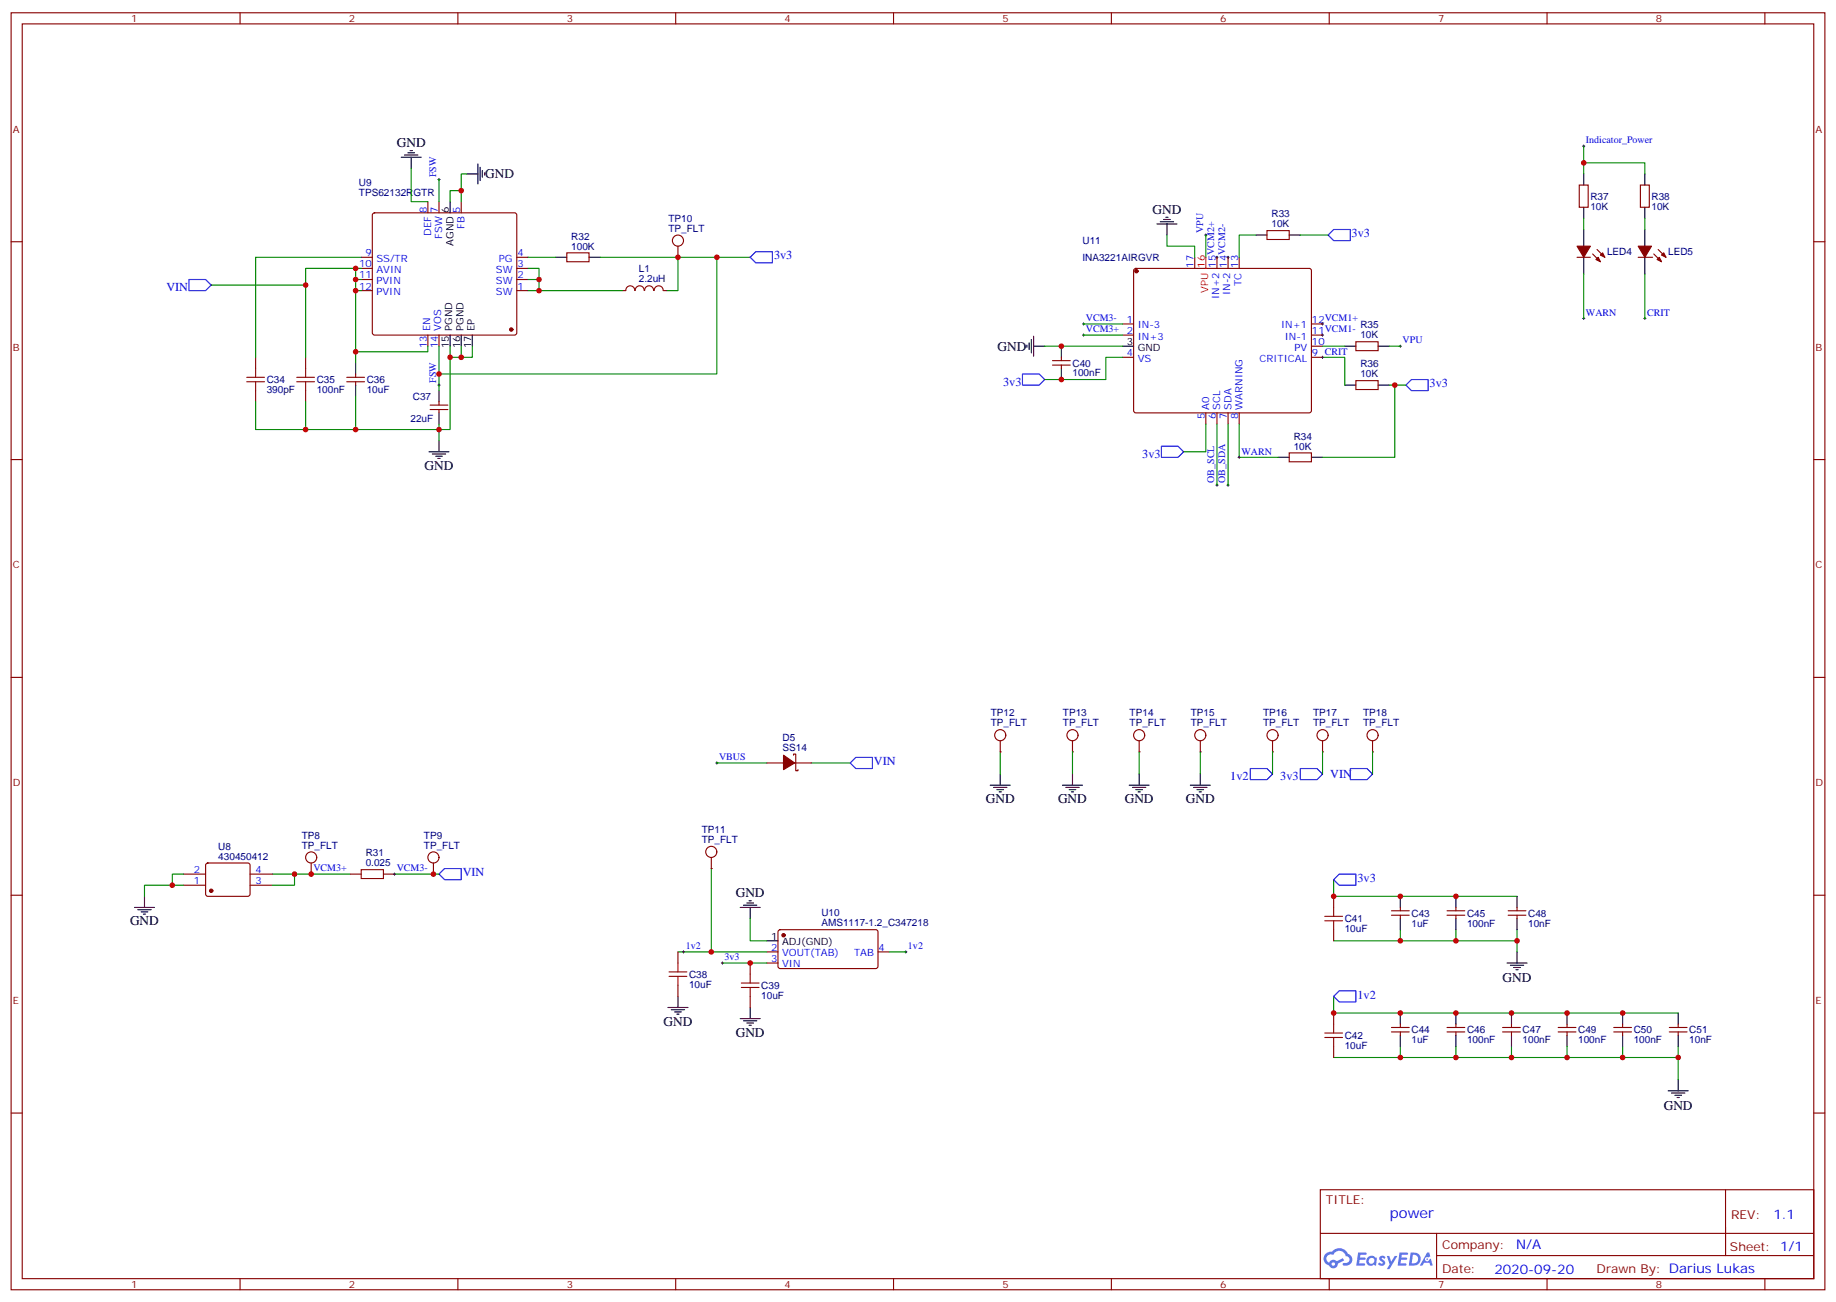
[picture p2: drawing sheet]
<svg xmlns="http://www.w3.org/2000/svg" width="583mm" height="413mm" viewBox="0 0 583 413" stroke-linecap="round" stroke-linejoin="round" font-family="sans-serif">
<g fill="none" stroke="#870000" stroke-width=".35">
<path d="M3.5 4.1h575.8v405.3h-575.8zM7.1 7.6h568.6v398.3h-568.6zM76.2 4.1v3.5M145.3 4.1v3.5M214.5 4.1v3.5M283.6 4.1v3.5M352.8 4.1v3.5M421.9 4.1v3.5M491.1 4.1v3.5M560.2 4.1v3.5M3.5 76.7h3.6M575.7 76.7h3.6"/>
<path d="M3.5 145.9h3.6M575.7 145.9h3.6M3.5 215h3.6M575.7 215h3.6M3.5 284.2h3.6M575.7 284.2h3.6M3.5 353.3h3.6M575.7 353.3h3.6M419.1 377.6h156.6v28.3h-156.6zM547.7 377.7v20.9M419.1 391.5h156.5M456 398.6h119.6"/>
<path d="M456 391.5v14.1M76.2 405.9v3.5M145.3 405.9v3.5M214.5 405.9v3.5M283.6 405.9v3.5M352.8 405.9v3.5M421.9 405.9v3.5M491.1 405.9v3.5M560.2 405.9v3.5"/>
</g>
<g fill="#5487ff">
<path d="M438.1 398.8a1.22 1.22 0 0 1 1.7 .3l-.4 .6a.47 .47 0 0 0-.3-.4 .47 .47 0 0 0-.5 .1l.1 .3a1.14 1.14 0 0 1 .8 1.7 1.14 1.14 0 0 1-1.9 0l-.2-.2 .5-.5 .7 .4a.29 .29 0 0 0 .3-.2 .29 .29 0 0 0-.2-.4 1.04 1.04 0 0 1-.6-1.7z"/>
<path d="M431.1 397.6h2.3l.4 .2-.2 .5h-1.8l-.1 .9h1.5l.3 .3-.3 .4h-1.6l-.2 1.1 1.7 .1 .2 .3-.2 .3h-2.6z"/>
<path d="M444.2 397.6l2.7 .2-.1 .5h-1.8l-.2 .9h1.6l.3 .3-.4 .4h-1.6l-.1 1.1 1.7 .1 .2 .3-.2 .3h-2.7z"/>
<path d="M453 397.6h.7l.3 1.2-.6 .3a.69 .69 0 0 0-1 .3 .69 .69 0 0 0 .4 1 .69 .69 0 0 0 .9-.6l.5-.3 .6 2.2h-.8l-.3-.9h-1.7l-.5 .9h-.8z"/>
<path d="M440.2 398.7h.8l.6 1.8 1.1-1.8h.9l-2.6 4.2h-.8l.9-1.6z"/>
<path d="M447.8 397.6l-.6 4.1h1.3a2.11 2.11 0 0 0 2.5-2.1 2.11 2.11 0 0 0-2.5-2zM448.5 398.3a1.43 1.43 0 0 1 1.6 1.6 1.43 1.43 0 0 1-2 1.1z"/>
<path d="M434.1 399.2a1.54 1.54 0 0 0-.1 2.1 1.54 1.54 0 0 0 2.1 .2l.7 .2 .3-2.3-.6-.3a1.49 1.49 0 0 0-2.4 .1zM434.3 400.2a.95 .95 0 0 1 1.9 0 .95 .95 0 0 1-1.9 0z"/>
<path d="M420.8 398a2.18 2.18 0 0 0 1.1 3.7 1.44 1.44 0 0 0 1.6 .9 1.44 1.44 0 0 0 1.2-1.5l2-1-.5-.7-1.9 .9a1.47 1.47 0 0 0-2.4 .5 1.39 1.39 0 0 1-.7-2 1.39 1.39 0 0 1 2-.4 2.12 2.12 0 0 1 2.2-1.3 2.12 2.12 0 0 1 1.9 1.6 1.14 1.14 0 0 1 1 1.5 1.14 1.14 0 0 1-1.6 .7 .43 .43 0 0 0-.5 .3 .43 .43 0 0 0 .4 .5 1.98 1.98 0 0 0 2.5-1.2 1.98 1.98 0 0 0-1.2-2.5 3.1 3.1 0 0 0-5.3-.7l-.9 .1zM422.7 401.3a.55 .55 0 0 1 1.1 0 .55 .55 0 0 1-1.1 0z"/>
<circle cx="453" cy="399.7" r=".26"/>
</g>
<g fill="none" stroke="#008700" stroke-width=".35">
<path d="M130.5 53.4v10.6h5.3M139.3 57v7M148.2 55.2h-1.8v8.8M502.7 51.7h19.4v3.5M502.7 46.4v8.8M146.4 60.5h-3.5v3.5M382.8 74.6v7.1M398.6 74.6h-5.3v7.1M412.7 74.6h8.9M502.7 69.3v3.5M522.1 69.3v3.5M67 90.5h30"/>
<path d="M112.9 85.2h-15.9v28.2M112.9 88.7h1.8M114.7 92.3h-1.8v19.4h22.9v-1.8M114.7 85.2h-1.8v7.1M114.7 81.7h-33.6v31.7M167.6 88.7h3.5v3.6M167.6 85.2h3.5v3.5M167.6 81.7h8.8M167.6 92.3h30M190.5 81.7h24.7v10.6h-3.5M215.2 81.7h22.9M502.7 87v14.1"/>
<path d="M522.1 87v14.1M112.9 111.7v3.5M139.3 109.9v12.3M142.9 109.9v26.4h-30v-10.5M146.4 109.9v3.5h-3.5M149.9 109.9v3.5h-3.5M331.6 109.9h24.7M344 106.4h12.3M344 102.8h12.3M356.3 113.4h-5.3v7.1h-19.4M419.8 113.4h7.1v8.8M419.8 109.9h7.1"/>
<path d="M441 109.9h3.5M81.1 127.5v8.8h15.9M97 127.5v8.8h15.9M139.3 134.6v5.3M382.8 134.6v8.8h-7.1M386.3 134.6v19.4M389.8 134.6v19.4M393.3 134.6v10.6h12.4M441 122.2h5.3M442.7 122.2v23h-22.9M317.5 238.7v7M227.5 242.2h15.9"/>
<path d="M257.5 242.2h12.4M86.4 277.5h24.7M125.2 277.5h14.1M225.8 275.7v26.5M423.3 279.2v5.3h58.2M238.1 291.6v7h5.3M423.3 298.6h58.2v3.6M444.5 295.1v3.5M462.1 295.1v3.5M481.5 295.1v3.5M215.2 302.2h28.2M229.3 305.7h14.1"/>
<path d="M282.2 302.2h5.3M423.3 316.3v5.3h109.4M423.3 335.7h109.4v7M444.5 332.1v3.6M462.1 332.1v3.6M479.8 332.1v3.6M497.4 332.1v3.6M515.1 332.1v3.6M532.7 332.1v3.6"/>
</g>
<g fill="none" stroke="#000" stroke-width=".32">
<path d="M139 57h.7M139.3 56.6v.7M502.4 46.4h.7M502.7 46v.7M382.4 74.6h.7M382.8 74.3v.7M385.9 81.7h.7M386.3 81.3v.7M389.5 81.7h.7M389.8 81.3v.7M343.6 106.4h.7M343.6 102.8h.7"/>
<path d="M344 102.5v.7M344 106v.7M419.5 106.4h.7M419.5 102.8h.7M419.5 113.4h.7M419.8 102.5v.7M419.8 106v.7M419.8 113.1v.7M444.1 109.9h.8M444.5 109.5v.7M502.4 101.1h.7M502.7 100.7v.7"/>
<path d="M521.8 101.1h.7M522.1 100.7v.7M139 122.2h.7M139.3 121.9v.7M385.9 154h.7M386.3 153.6v.7M389.5 154h.7M389.8 153.6v.7M393 145.2h.7M393.3 144.8v.7M227.2 242.2h.7M227.5 241.8v.7"/>
<path d="M98.4 277.5h.7M98.8 277.1v.7M124.9 277.5h.7M125.2 277.1v.7M216.6 302.2h.7M217 301.8v.7M229 305.7h.7M229.3 305.3v.7M287.2 302.2h.7M287.5 301.8v.7"/>
</g>
<g fill="none" stroke="#870000" stroke-width=".35">
<path d="M501.3 58.7h2.8v7.1h-2.8zM520.7 58.7h2.8v7.1h-2.8zM118.4 67.8l.5-.2h44.4l.5 .2 .2 .5v37.4l-.2 .5-.5 .2h-44.4l-.5-.3-.2-.4v-37.4zM135.8 64v3.6M139.3 64v3.6M146.4 64v3.6M402.2 73.2h7v2.8h-7zM506.9 79.2l2.5 2.5M526.3 79.2l2.5 2.5M114.7 92.3h3.5M114.7 88.7h3.5M114.7 85.2h3.5"/>
<path d="M114.7 81.7h3.5M164 92.3h3.6M164 88.7h3.6M164 85.2h3.6M164 81.7h3.6M179.9 80.3h7.1v2.8h-7.1zM197.6 92.3h1M198.7 92.2a1.41 1.41 0 0 1 1.4-1.5 1.41 1.41 0 0 1 1.4 1.5M201.6 92.2a1.41 1.41 0 0 1 1.5-1.5 1.41 1.41 0 0 1 1.4 1.5M204.6 92.2a1.41 1.41 0 0 1 1.4-1.5 1.41 1.41 0 0 1 1.4 1.5M207.7 92.2a1.41 1.41 0 0 1 1.4-1.5 1.41 1.41 0 0 1 1.4 1.5M210.6 92.3h1.1"/>
<path d="M360.1 85.4l.4-.2h55.1l.5 .2 .2 .5v44.5l-.3 .5-.4 .2h-55.1l-.5-.3-.2-.4v-44.5zM379.2 81.7v3.5M386.3 81.7v3.5M389.8 81.7v3.5M393.3 81.7v3.5M500.6 81.7h4.2M505.5 80.6l2.5 2.5M520 81.7h4.6M524.9 80.6l2.5 2.5M81.1 113.4v3.5M97 113.4v3.5M110.1 119.8h5.6"/>
<path d="M112.9 118.7v1.1M135.8 106.4v3.5M139.3 106.4v3.5M334.1 115.9h5.6M334.1 114.5h5.6M336.9 113.4v1.1M336.9 115.9v1M356.3 102.8h3.5M356.3 106.4h3.5M356.3 113.4h3.5M416.3 102.8h3.5M416.3 106.4h3.5"/>
<path d="M416.3 113.4h3.5M416.3 109.9h3.5M430.4 108.5h7v2.8h-7zM81.1 124v3.5M97 124v3.5M110.1 121.2h5.6M112.9 121.2v1M136.5 130h5.7M136.5 128.6h5.7M139.3 127.5v1.1M139.3 130v1.1M382.8 131.1v3.5"/>
<path d="M386.3 131.1v3.5M389.8 131.1v3.5M393.3 131.1v3.5M430.4 120.8h7v2.8h-7zM409.2 143.8h7.1v2.8h-7.1zM251.9 239.7v-.3h.7v5.3h.7v-.4M243.4 242.2h5.3M252.2 242.2h5.3M111.1 277.5h3.6M121.7 277.5h3.5M247.2 295.3l.4-.2 30.7 .1 .4 .6-.1 11.2-.6 .4h-30.6l-.5-.7v-10.9zM423.3 284.5v3.5"/>
<path d="M423.3 295.1v3.5M441.7 290.5h5.6M441.7 289.1h5.6M444.5 288v1.1M444.5 290.5v1.1M459.3 290.5h5.7M459.3 289.1h5.7M462.1 288v1.1M462.1 290.5v1.1M478.7 290.5h5.7M478.7 289.1h5.7M481.5 288v1.1"/>
<path d="M481.5 290.5v1.1M215.2 302.2v3.5M215.2 312.7v3.6M238.1 305.7v3.5M238.1 316.3v3.5M243.4 302.2h3.5M243.4 305.7h3.5M278.7 302.2h3.5M423.3 321.6v3.5M423.3 332.1v3.6M441.7 327.6h5.6M441.7 326.1h5.6"/>
<path d="M444.5 325.1v1M444.5 327.6v1M459.3 327.6h5.7M459.3 326.1h5.7M462.1 325.1v1M462.1 327.6v1M477 327.6h5.6M477 326.1h5.6M479.8 325.1v1M479.8 327.6v1M494.6 327.6h5.6M494.6 326.1h5.6"/>
<path d="M497.4 325.1v1M497.4 327.6v1M512.2 327.6h5.7M512.2 326.1h5.7M515.1 325.1v1M515.1 327.6v1M529.9 327.6h5.6M529.9 326.1h5.6M532.7 325.1v1M532.7 327.6v1"/>
</g>
<g fill="#870000" stroke="#870000" stroke-width=".35">
<path d="M248.7 239.7l3.5 2.5-3.5 2.1z"/>
<path d="M520 78.1h4.2l-2.1 3.6z"/>
<path d="M526.7 81.7l.7 1.4-1.4-.7z"/>
<path d="M527.4 81l.7-.7 .7 1.4z"/>
<path d="M500.6 78.1h4.2l-2.1 3.6z"/>
<path d="M506.6 82.4l.7-.7 .7 1.4z"/>
<path d="M508 81l.7-.7 .7 1.4z"/>
<circle cx="248.7" cy="296.9" r=".53"/>
<circle cx="162.3" cy="104.6" r=".53"/>
<circle cx="360.7" cy="86.1" r=".53"/>
</g>
<g fill="none" stroke="#000" stroke-width=".35">
<path d="M127.4 49.9h6.3M128.4 49.2h4.2M129.5 48.5h2.1M130.2 47.8h.7M130.5 49.9v3.5M148.2 55.2h3.5M151.7 52v6.4M152.4 53.1v4.2M153.1 54.2v2.1M153.8 54.9v.7M502.7 55.2v3.5M522.1 55.2v3.5"/>
<path d="M142.9 64v3.6M398.6 74.6h3.6M409.2 74.6h3.5M502.7 65.8v3.5M502.7 72.8v5.3M522.1 65.8v3.5M522.1 72.8v5.3M176.4 81.7h3.5M187 81.7h3.5M502.7 81.7v5.3M522.1 81.7v5.3M112.9 115.2v3.5"/>
<path d="M142.9 106.4v3.5M146.4 106.4v3.5M149.9 106.4v3.5M326 109.5v.7M326.7 108.8v2.1M327.4 107.8v4.2M328.1 109.9h3.5M328.1 106.7v6.4M336.9 109.9v3.5M336.9 116.9v3.6M356.3 109.9h3.5M426.9 109.9h3.5"/>
<path d="M437.4 109.9h3.6M112.9 122.2v3.6M139.3 124v3.5M139.3 131.1v3.5M139.3 139.9v3.5M426.9 122.2h3.5M437.4 122.2h3.6M136.2 143.4h6.3M137.2 144.1h4.3M138.3 144.8h2.1M139 145.5h.7M405.7 145.2h3.5"/>
<path d="M416.3 145.2h3.5M314.3 249.2h6.4M315.4 249.9h4.2M316.4 250.6h2.2M317.1 251.4h.8M317.5 245.7v3.5M234.9 288h6.4M236 287.3h4.2M237.1 286.6h2.1M237.8 285.9h.7M238.1 288v3.6M243.4 298.6h3.5"/>
<path d="M444.5 284.5v3.5M444.5 291.6v3.5M462.1 284.5v3.5M462.1 291.6v3.5M481.5 284.5v3.5M481.5 291.6v3.5M212 319.8h6.4M215.2 316.3v3.5M238.1 319.8v3.5M478.4 305.7h6.3M479.4 306.4h4.3M480.5 307.1h2.1"/>
<path d="M481.2 307.8h.7M481.5 302.2v3.5M213.1 320.5h4.2M214.1 321.2h2.2M214.8 321.9h.7M234.9 323.3h6.4M236 324h4.2M237.1 324.7h2.1M237.8 325.4h.7M444.5 321.6v3.5M444.5 328.6v3.5M462.1 321.6v3.5"/>
<path d="M462.1 328.6v3.5M479.8 321.6v3.5M479.8 328.6v3.5M497.4 321.6v3.5M497.4 328.6v3.5M515.1 321.6v3.5M515.1 328.6v3.5M532.7 321.6v3.5M532.7 328.6v3.5M529.5 346.3h6.4M530.6 347h4.2M531.6 347.7h2.2"/>
<path d="M532.3 348.4h.7M532.7 342.7v3.6"/>
</g>
<g fill="none" stroke="#a10000" stroke-width=".35">
<path d="M78.3 119.8h5.7M81.1 116.9v2.9M94.2 119.8h5.6M97 116.9v2.9M78.3 121.2h5.7M81.1 121.2v2.8M94.2 121.2h5.6M97 121.2v2.8M114.7 276h7v2.9h-7zM420.5 292.3h5.7M420.5 290.9h5.7M423.3 288v2.9"/>
<path d="M423.3 292.3v2.8M212.4 309.9h5.6M212.4 308.5h5.6M215.2 305.7v2.8M215.2 309.9v2.8M235.3 313.4h5.6M235.3 312h5.6M238.1 309.2v2.8M238.1 313.4v2.9M420.5 329.3h5.7M420.5 327.9h5.7M423.3 325.1v2.8"/>
<path d="M423.3 329.3v2.8"/>
</g>
<path d="M421.6 74.6l1.7-1.8h5.3v3.6h-5.3zM60 88.7h5.3l1.7 1.8-1.7 1.8h-5.3zM238.1 81.7l1.8-1.8h5.3v3.5h-5.3zM324.6 118.7h5.2l1.8 1.8-1.8 1.7h-5.2zM446.3 122.2l1.7-1.7h5.3v3.5h-5.3zM368.7 141.6h5.2l1.8 1.8-1.8 1.8h-5.2zM269.9 242.2l1.7-1.8h5.3v3.5h-5.3zM139.3 277.5l1.8-1.8h5.3v3.5h-5.3z" fill="none" stroke="#00f" stroke-width=".35"/>
<path d="M382.8 81.7v3.5" fill="none" stroke="#f00" stroke-width=".35"/>
<circle cx="215.2" cy="81.7" r=".18" fill="#870000"/>
<g fill="none" stroke="#870000" stroke-width=".35">
<path d="M215.2 78.1v3.6"/>
<circle cx="215.2" cy="76.4" r="1.76"/>
</g>
<circle cx="317.5" cy="238.7" r=".18" fill="#870000"/>
<g fill="none" stroke="#870000" stroke-width=".35">
<path d="M317.5 235.1v3.6"/>
<circle cx="317.5" cy="233.4" r="1.76"/>
</g>
<circle cx="340.4" cy="238.7" r=".18" fill="#870000"/>
<g fill="none" stroke="#870000" stroke-width=".35">
<path d="M340.4 235.1v3.6"/>
<circle cx="340.4" cy="233.4" r="1.76"/>
</g>
<path d="M340.4 238.7v7" fill="none" stroke="#008700" stroke-width=".35"/>
<path d="M337.3 249.2h6.3M338.3 249.9h4.2M339.4 250.6h2.1M340.1 251.4h.7M340.4 245.7v3.5" fill="none" stroke="#000" stroke-width=".35"/>
<circle cx="361.6" cy="238.7" r=".18" fill="#870000"/>
<g fill="none" stroke="#870000" stroke-width=".35">
<path d="M361.6 235.1v3.6"/>
<circle cx="361.6" cy="233.4" r="1.76"/>
</g>
<path d="M361.6 238.7v7" fill="none" stroke="#008700" stroke-width=".35"/>
<path d="M358.4 249.2h6.4M359.5 249.9h4.2M360.5 250.6h2.2M361.2 251.4h.7M361.6 245.7v3.5" fill="none" stroke="#000" stroke-width=".35"/>
<circle cx="381" cy="238.7" r=".18" fill="#870000"/>
<g fill="none" stroke="#870000" stroke-width=".35">
<path d="M381 235.1v3.6"/>
<circle cx="381" cy="233.4" r="1.76"/>
</g>
<path d="M381 238.7v7" fill="none" stroke="#008700" stroke-width=".35"/>
<path d="M377.8 249.2h6.4M378.9 249.9h4.2M379.9 250.6h2.2M380.6 251.4h.8M381 245.7v3.5" fill="none" stroke="#000" stroke-width=".35"/>
<circle cx="225.8" cy="275.7" r=".18" fill="#870000"/>
<g fill="none" stroke="#870000" stroke-width=".35">
<path d="M225.8 272.2v3.5"/>
<circle cx="225.8" cy="270.4" r="1.76"/>
</g>
<circle cx="137.6" cy="277.5" r=".18" fill="#870000"/>
<g fill="none" stroke="#870000" stroke-width=".35">
<path d="M137.6 273.9v3.6"/>
<circle cx="137.6" cy="272.2" r="1.76"/>
</g>
<circle cx="98.8" cy="277.5" r=".18" fill="#870000"/>
<g fill="none" stroke="#870000" stroke-width=".35">
<path d="M98.8 273.9v3.6"/>
<circle cx="98.8" cy="272.2" r="1.76"/>
</g>
<path d="M367.2 71.1h6.4M368.3 70.4h4.2M369.4 69.7h2.1M370.1 69h.7M370.4 71.1v3.5" fill="none" stroke="#000" stroke-width=".35"/>
<path d="M370.4 74.6v3.5h8.8v3.6M227.5 81.7v37h-88.2M139.3 122.2v1.8" fill="none" stroke="#008700" stroke-width=".35"/>
<circle cx="403.9" cy="238.7" r=".18" fill="#870000"/>
<g fill="none" stroke="#870000" stroke-width=".35">
<path d="M403.9 235.1v3.6"/>
<circle cx="403.9" cy="233.4" r="1.76"/>
</g>
<circle cx="419.8" cy="238.7" r=".18" fill="#870000"/>
<g fill="none" stroke="#870000" stroke-width=".35">
<path d="M419.8 235.1v3.6"/>
<circle cx="419.8" cy="233.4" r="1.76"/>
</g>
<circle cx="435.7" cy="238.7" r=".18" fill="#870000"/>
<g fill="none" stroke="#870000" stroke-width=".35">
<path d="M435.7 235.1v3.6M58.2 277.5h7.1M65.5 274.1l.5-.2h12.7l.5 .2 .2 .5-.1 9.5-.6 .4-13-.1-.4-.6v-9.2zM79.4 277.5h7M58.2 281h7.1M79.4 281h7"/>
<circle cx="435.7" cy="233.4" r="1.76"/>
</g>
<path d="M396.9 243.9h5.3l1.7 1.8-1.7 1.8h-5.3zM412.7 243.9h5.3l1.8 1.8-1.8 1.8h-5.3zM428.6 243.9h5.3l1.8 1.8-1.8 1.8h-5.3zM423.3 279.2l1.8-1.7h5.3v3.5h-5.3zM423.3 316.3l1.8-1.8h5.3v3.5h-5.3z" fill="none" stroke="#00f" stroke-width=".35"/>
<path d="M403.9 238.7v7M419.8 238.7v7M435.7 238.7v7M58.2 277.5h-3.5v3.5M93.5 277.5v3.5h-7.1M58.2 281h-12.3v3.5" fill="none" stroke="#008700" stroke-width=".35"/>
<circle cx="67" cy="282.8" r=".53" fill="#870000" stroke="#870000" stroke-width=".35"/>
<path d="M42.7 288h6.3M43.7 288.7h4.3M44.8 289.5h2.1M45.5 290.2h.7M45.9 284.5v3.5" fill="none" stroke="#000" stroke-width=".35"/>
<g fill="#c00">
<circle cx="225.8" cy="302.2" r=".88"/>
<circle cx="238.1" cy="305.7" r=".88"/>
<circle cx="462.1" cy="284.5" r=".88"/>
<circle cx="444.5" cy="284.5" r=".88"/>
<circle cx="423.3" cy="284.5" r=".88"/>
<circle cx="444.5" cy="298.6" r=".88"/>
<circle cx="462.1" cy="298.6" r=".88"/>
<circle cx="481.5" cy="298.6" r=".88"/>
<circle cx="444.5" cy="335.7" r=".88"/>
<circle cx="462.1" cy="335.7" r=".88"/>
<circle cx="479.8" cy="335.7" r=".88"/>
<circle cx="497.4" cy="335.7" r=".88"/>
<circle cx="515.1" cy="335.7" r=".88"/>
<circle cx="532.7" cy="335.7" r=".88"/>
<circle cx="515.1" cy="321.6" r=".88"/>
<circle cx="497.4" cy="321.6" r=".88"/>
<circle cx="479.8" cy="321.6" r=".88"/>
<circle cx="462.1" cy="321.6" r=".88"/>
<circle cx="444.5" cy="321.6" r=".88"/>
<circle cx="423.3" cy="321.6" r=".88"/>
<circle cx="215.2" cy="81.7" r=".88"/>
<circle cx="171.1" cy="92.3" r=".88"/>
<circle cx="171.1" cy="88.7" r=".88"/>
<circle cx="139.3" cy="136.3" r=".88"/>
<circle cx="142.9" cy="113.4" r=".88"/>
<circle cx="146.4" cy="113.4" r=".88"/>
<circle cx="112.9" cy="111.7" r=".88"/>
<circle cx="112.9" cy="92.3" r=".88"/>
<circle cx="112.9" cy="88.7" r=".88"/>
<circle cx="112.9" cy="85.2" r=".88"/>
<circle cx="112.9" cy="136.3" r=".88"/>
<circle cx="97" cy="136.3" r=".88"/>
<circle cx="146.4" cy="60.5" r=".88"/>
<circle cx="97" cy="90.5" r=".88"/>
<circle cx="442.7" cy="122.2" r=".88"/>
<circle cx="336.9" cy="120.5" r=".88"/>
<circle cx="336.9" cy="109.9" r=".88"/>
<circle cx="502.7" cy="51.7" r=".88"/>
<circle cx="137.6" cy="277.5" r=".88"/>
<circle cx="98.8" cy="277.5" r=".88"/>
<circle cx="227.5" cy="81.7" r=".88"/>
<circle cx="139.3" cy="118.7" r=".88"/>
<circle cx="93.5" cy="277.5" r=".88"/>
<circle cx="54.7" cy="281" r=".88"/>
</g>
<text font-size="4.6" fill="#00f" x="441.2" y="386.7">power</text>
<g font-size="4.2">
<text x="125.9" y="46.7">GND</text>
<text x="154" y="56.6">GND</text>
<text x="365.8" y="67.9">GND</text>
<text x="316.6" y="111.3">GND</text>
<text x="134.8" y="149">GND</text>
<text x="312.9" y="254.9">GND</text>
<text x="335.8" y="254.9">GND</text>
<text x="357" y="254.9">GND</text>
<text x="376.4" y="254.9">GND</text>
<text x="233.5" y="284.8">GND</text>
<text x="41.3" y="293.7">GND</text>
<text x="477" y="311.7">GND</text>
<text x="210.6" y="325.8">GND</text>
<text x="233.5" y="329.3">GND</text>
<text x="528.1" y="352.3">GND</text>
</g>
<g font-size="4.2" fill="#00f">
<text x="562.9" y="386.9">1.1</text>
<text x="481.3" y="396.5">N/A</text>
<text x="474.4" y="404.3">2020-09-20</text>
</g>
<g font-size="3.9" fill="#00f">
<text x="429" y="75.2">3v3</text>
<text x="245.7" y="82.4">3v3</text>
<text x="52.8" y="92.2">VIN</text>
<text x="318.4" y="122.4">3v3</text>
<text x="453.8" y="122.9">3v3</text>
<text x="362.6" y="145.4">3v3</text>
<text x="277.4" y="242.9">VIN</text>
<text x="390.5" y="247.5">1v2</text>
<text x="406.4" y="247.5">3v3</text>
<text x="422.3" y="247">VIN</text>
<text x="146.9" y="278.2">VIN</text>
<text x="430.9" y="280">3v3</text>
<text x="430.9" y="317">1v2</text>
</g>
<g font-size="3.9" fill="#800">
<text x="420.9" y="382.2">TITLE:</text>
<text x="549.5" y="386.9">REV:</text>
<text x="457.8" y="396.4">Company:</text>
<text x="549.1" y="397.1">Sheet: 1/1</text>
<text x="457.8" y="404.1">Date:</text>
<text x="506.8" y="404.2">Drawn By: Darius Lukas</text>
</g>
<g font-size="3.2" fill="#800">
<text x="41.6" y="7.1">1</text>
<text x="110.8" y="7.1">2</text>
<text x="179.9" y="7.1">3</text>
<text x="249.1" y="7.1">4</text>
<text x="318.2" y="7.1">5</text>
<text x="387.3" y="7.1">6</text>
<text x="456.5" y="7.1">7</text>
<text x="525.6" y="7.1">8</text>
<text x="4.1" y="42.2">A</text>
<text x="576.3" y="42.2">A</text>
<text x="4.1" y="111.3">B</text>
<text x="576.3" y="111.3">B</text>
<text x="4.1" y="180.4">C</text>
<text x="576.3" y="180.4">C</text>
<text x="4.1" y="249.6">D</text>
<text x="576.3" y="249.6">D</text>
<text x="4.1" y="318.7">E</text>
<text x="576.3" y="318.7">E</text>
<text x="41.6" y="408.9">1</text>
<text x="110.8" y="408.9">2</text>
<text x="179.9" y="408.9">3</text>
<text x="249.1" y="408.9">4</text>
<text x="318.2" y="408.9">5</text>
<text x="387.3" y="408.9">6</text>
<text x="456.5" y="408.9">7</text>
<text x="525.6" y="408.9">8</text>
</g>
<g font-size="3.2" fill="#00f">
<text x="503.4" y="45.5">Indicator_Power</text>
<text x="138.5" y="56.3" transform="rotate(-90 138.5 56.3)">FSW</text>
<text x="135.5" y="67.7" transform="rotate(-90 135.5 67.7)">8</text>
<text x="139" y="67.7" transform="rotate(-90 139 67.7)">7</text>
<text x="146" y="67.7" transform="rotate(-90 146 67.7)">5</text>
<text x="136.9" y="74.9" transform="rotate(-90 136.9 74.9)">DEF</text>
<text x="140.4" y="75.7" transform="rotate(-90 140.4 75.7)">FSW</text>
<text x="147.5" y="72.6" transform="rotate(-90 147.5 72.6)">FB</text>
<text x="381.9" y="73.9" transform="rotate(-90 381.9 73.9)">VPU</text>
<text x="116" y="81.3">9</text>
<text x="119.5" y="83.1">SS/TR</text>
<text x="158.4" y="83.1">PG</text>
<text x="164.2" y="81.3">4</text>
<text x="114" y="84.8">10</text>
<text x="114" y="88.4">11</text>
<text x="119.5" y="86.6">AVIN</text>
<text x="157.4" y="86.6">SW</text>
<text x="164.2" y="88.4">2</text>
<text x="164.2" y="84.8">3</text>
<text x="378.9" y="85" transform="rotate(-90 378.9 85)">17</text>
<text x="385.9" y="85" transform="rotate(-90 385.9 85)">15VCM2+</text>
<text x="389.5" y="85" transform="rotate(-90 389.5 85)">14VCM2-</text>
<text x="393" y="85" transform="rotate(-90 393 85)">13</text>
<text x="114" y="91.9">12</text>
<text x="119.5" y="90.1">PVIN</text>
<text x="119.5" y="93.7">PVIN</text>
<text x="157.4" y="93.7">SW</text>
<text x="157.4" y="90.1">SW</text>
<text x="164.2" y="91.9">1</text>
<text x="387" y="94.8" transform="rotate(-90 387 94.8)">IN+2</text>
<text x="390.5" y="93.7" transform="rotate(-90 390.5 93.7)">IN-2</text>
<text x="394.1" y="90.7" transform="rotate(-90 394.1 90.7)">TC</text>
<text x="344.7" y="102">VCM3-</text>
<text x="503.4" y="100.2">WARN</text>
<text x="522.8" y="100.2">CRIT</text>
<text x="136.5" y="105.1" transform="rotate(-90 136.5 105.1)">EN</text>
<text x="140.1" y="105.1" transform="rotate(-90 140.1 105.1)">VOS</text>
<text x="344.7" y="105.5">VCM3+</text>
<text x="357.6" y="102.5">1</text>
<text x="357.6" y="106">2</text>
<text x="361.1" y="104.2">IN-3</text>
<text x="361.1" y="107.8">IN+3</text>
<text x="406.7" y="104.2">IN+1</text>
<text x="407.8" y="107.8">IN-1</text>
<text x="416.5" y="106">11VCM1-</text>
<text x="416.5" y="102.5">12VCM1+</text>
<text x="135.5" y="110.6" transform="rotate(-90 135.5 110.6)">13</text>
<text x="139" y="110.6" transform="rotate(-90 139 110.6)">14</text>
<text x="357.6" y="113.1">4</text>
<text x="410.9" y="111.3">PV</text>
<text x="416.5" y="113.1">9 CRIT</text>
<text x="416.5" y="109.5">10</text>
<text x="445.2" y="109">VPU</text>
<text x="361.1" y="114.8">VS</text>
<text x="399.8" y="114.8">CRITICAL</text>
<text x="138.5" y="121.5" transform="rotate(-90 138.5 121.5)">FSW</text>
<text x="383.8" y="130" transform="rotate(-90 383.8 130)">A0</text>
<text x="387.3" y="130" transform="rotate(-90 387.3 130)">SCL</text>
<text x="390.9" y="130" transform="rotate(-90 390.9 130)">SDA</text>
<text x="394.4" y="130" transform="rotate(-90 394.4 130)">WARNING</text>
<text x="382.4" y="132.9" transform="rotate(-90 382.4 132.9)">5</text>
<text x="385.9" y="132.9" transform="rotate(-90 385.9 132.9)">6</text>
<text x="389.5" y="132.9" transform="rotate(-90 389.5 132.9)">7</text>
<text x="393" y="132.9" transform="rotate(-90 393 132.9)">8</text>
<text x="394.1" y="144.3">WARN</text>
<text x="385.4" y="153.3" transform="rotate(-90 385.4 153.3)">OB_SCL</text>
<text x="388.9" y="153.3" transform="rotate(-90 388.9 153.3)">OB_SDA</text>
<text x="228.2" y="241.3">VBUS</text>
<text x="61.5" y="280.6">1</text>
<text x="61.5" y="277.1">2</text>
<text x="81.1" y="280.6">3</text>
<text x="81.1" y="277.1">4</text>
<text x="99.5" y="276.6">VCM3+</text>
<text x="125.9" y="276.6">VCM3-</text>
<text x="217.7" y="301.3">1v2</text>
<text x="230" y="304.8">3v3</text>
<text x="244.8" y="301.8">2</text>
<text x="244.8" y="305.3">3</text>
<text x="248.2" y="303.6">VOUT(TAB)</text>
<text x="271.1" y="303.6">TAB</text>
<text x="278.9" y="301.8">4</text>
<text x="288.2" y="301.3">1v2</text>
<text x="248.2" y="307.1">VIN</text>
</g>
<g font-size="3.2" fill="#000080">
<text x="113.9" y="59">U9</text>
<text x="113.9" y="62.3">TPS62132RGTR</text>
<text x="504.8" y="63.4">R37</text>
<text x="524.2" y="63.4">R38</text>
<text x="212.2" y="70.4">TP10</text>
<text x="403.6" y="69">R33</text>
<text x="504.8" y="66.6">10K</text>
<text x="524.2" y="66.6">10K</text>
<text x="181.3" y="76">R32</text>
<text x="212.2" y="73.6">TP_FLT</text>
<text x="343.6" y="77.5">U11</text>
<text x="403.6" y="72.1">10K</text>
<text x="181.3" y="79.2">100K</text>
<text x="343.6" y="82.8">INA3221AIRGVR</text>
<text x="510.1" y="81.1">LED4</text>
<text x="529.5" y="81.1">LED5</text>
<text x="202.8" y="89.7">2.2uH</text>
<text x="202.8" y="86.5">L1</text>
<text x="431.8" y="107.4">10K</text>
<text x="431.8" y="104.2">R35</text>
<text x="340.4" y="119.5">100nF</text>
<text x="340.4" y="116.4">C40</text>
<text x="431.8" y="119.8">10K</text>
<text x="431.8" y="116.6">R36</text>
<text x="84.7" y="124.8">390pF</text>
<text x="84.7" y="121.6">C34</text>
<text x="100.5" y="124.8">100nF</text>
<text x="100.5" y="121.6">C35</text>
<text x="116.4" y="124.8">10uF</text>
<text x="116.4" y="121.6">C36</text>
<text x="131" y="126.9">C37</text>
<text x="130.3" y="134">22uF</text>
<text x="410.6" y="142.7">10K</text>
<text x="410.6" y="139.5">R34</text>
<text x="314.5" y="227.4">TP12</text>
<text x="337.4" y="227.4">TP13</text>
<text x="358.6" y="227.4">TP14</text>
<text x="378" y="227.4">TP15</text>
<text x="400.9" y="227.4">TP16</text>
<text x="416.8" y="227.4">TP17</text>
<text x="432.7" y="227.4">TP18</text>
<text x="314.5" y="230.5">TP_FLT</text>
<text x="337.4" y="230.5">TP_FLT</text>
<text x="358.6" y="230.5">TP_FLT</text>
<text x="378" y="230.5">TP_FLT</text>
<text x="400.9" y="230.5">TP_FLT</text>
<text x="416.8" y="230.5">TP_FLT</text>
<text x="432.7" y="230.5">TP_FLT</text>
<text x="248.4" y="238.3">SS14</text>
<text x="248.4" y="235.2">D5</text>
<text x="69.3" y="269.7">U8</text>
<text x="95.8" y="269.3">TP_FLT</text>
<text x="95.8" y="266.2">TP8</text>
<text x="134.6" y="269.3">TP_FLT</text>
<text x="134.6" y="266.2">TP9</text>
<text x="222.8" y="267.6">TP_FLT</text>
<text x="222.8" y="264.4">TP11</text>
<text x="69.3" y="272.9">430450412</text>
<text x="116.1" y="275">0.025</text>
<text x="116.1" y="271.9">R31</text>
<text x="260.7" y="290.9">U10</text>
<text x="426.9" y="292.7">C41</text>
<text x="448" y="291">C43</text>
<text x="465.7" y="291">C45</text>
<text x="485.1" y="290.9">C48</text>
<text x="260.7" y="294">AMS1117-1.2_C347218</text>
<text x="426.9" y="295.9">10uF</text>
<text x="448" y="294.1">1uF</text>
<text x="465.7" y="294.1">100nF</text>
<text x="485.1" y="294.1">10nF</text>
<text x="218.7" y="310.3">C38</text>
<text x="218.7" y="313.6">10uF</text>
<text x="241.7" y="317.1">10uF</text>
<text x="241.7" y="313.9">C39</text>
<text x="426.9" y="329.7">C42</text>
<text x="448" y="328">C44</text>
<text x="465.7" y="328">C46</text>
<text x="483.3" y="328">C47</text>
<text x="500.9" y="328">C49</text>
<text x="518.6" y="328">C50</text>
<text x="536.2" y="328">C51</text>
<text x="426.9" y="333">10uF</text>
<text x="448" y="331.2">1uF</text>
<text x="465.7" y="331.2">100nF</text>
<text x="483.3" y="331.2">100nF</text>
<text x="500.9" y="331.2">100nF</text>
<text x="518.6" y="331.2">100nF</text>
<text x="536.2" y="331.2">10nF</text>
</g>
<g font-size="3.2">
<text x="142.5" y="67.7" transform="rotate(-90 142.5 67.7)">6</text>
<text x="143.9" y="78.1" transform="rotate(-90 143.9 78.1)">AGND</text>
<text x="143.6" y="105.1" transform="rotate(-90 143.6 105.1)">PGND</text>
<text x="147.1" y="105.1" transform="rotate(-90 147.1 105.1)">PGND</text>
<text x="150.6" y="105.1" transform="rotate(-90 150.6 105.1)">EP</text>
<text x="142.5" y="110.6" transform="rotate(-90 142.5 110.6)">15</text>
<text x="146" y="110.6" transform="rotate(-90 146 110.6)">16</text>
<text x="149.6" y="110.6" transform="rotate(-90 149.6 110.6)">17</text>
<text x="357.6" y="109.5">3</text>
<text x="361.1" y="111.3">GND</text>
<text x="244.8" y="298.3">1</text>
<text x="248.2" y="300">ADJ(GND)</text>
</g>
<g font-size="3.2" fill="#f00">
<text x="382.4" y="85" transform="rotate(-90 382.4 85)">16</text>
<text x="383.5" y="92.9" transform="rotate(-90 383.5 92.9)">VPU</text>
</g>
</svg>
